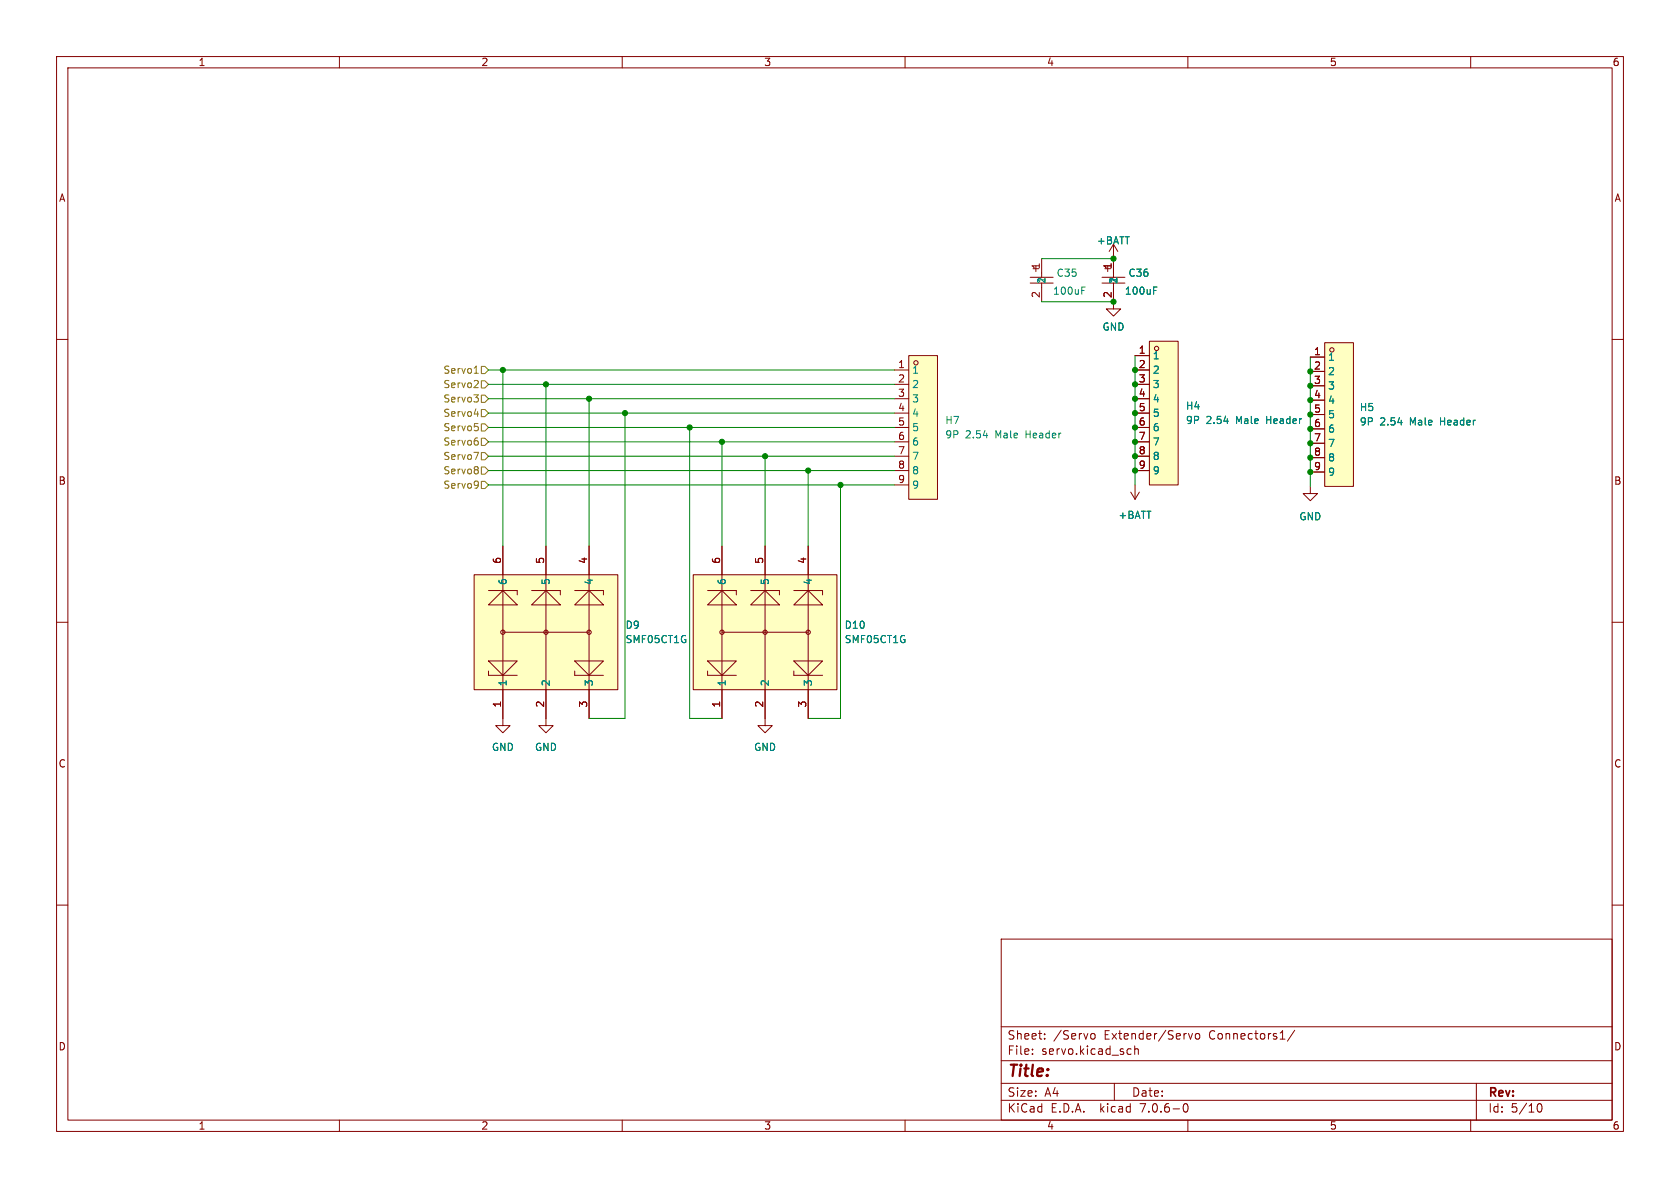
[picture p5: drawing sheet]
<svg xmlns="http://www.w3.org/2000/svg" width="297mm" height="210mm" viewBox="0 0 297 210" stroke-linecap="round" stroke-linejoin="round" font-family="sans-serif">
<g fill="none" stroke="#840000" stroke-width=".18">
<path d="M10 10h277v190h-277zM12 12h273v186h-273zM60 10v2M110 10v2M160 10v2M210 10v2M260 10v2M10 60h2M196.8 53.3v1.3h1.3l-1.3 1.3-1.2-1.3h1.2M285 60h2M200.7 62.9h2.5M200.7 65.4h2.5"/>
<path d="M200.7 67.9h2.5M200.7 70.5h2.5M200.7 73h2.5M200.7 75.6h2.5M200.7 78.1h2.5M203.2 60.3h5.1v25.4h-5.1zM231.6 63.1h2.6M231.6 65.7h2.6M231.6 68.2h2.6M231.6 70.7h2.6M231.6 73.3h2.6M231.6 75.8h2.6"/>
<path d="M231.6 78.4h2.6M234.2 60.6h5.1v25.4h-5.1zM199.9 87l.8 1.3M200.7 80.6h2.5M200.7 83.2h2.5M200.7 85.7v2.6M201.4 87l-.7 1.3M231.6 80.9h2.6M231.6 83.4h2.6M10 110h2M285 110h2M88.9 127v1.3h1.3l-1.3 1.2-1.3-1.2h1.3"/>
<path d="M96.5 127v1.3h1.3l-1.3 1.2-1.3-1.2h1.3M135.3 127v1.3h1.2l-1.2 1.2-1.3-1.2h1.3M10 160h2M285 160h2M177 166h108v32h-108zM60 198v2M110 198v2M160 198v2M177 194.5h108M177 191.5h108M177 187.5h108M177 181.5h108"/>
<path d="M182.5 186.3v.1M182.5 185.5v.1M184.7 183.6v.1M184.7 182.8v.1M192.9 182.8l.4-.1 .3 .3v.4l-.1 .2-.4 .1-.2-.1M197 191.5v3M199.5 185.4l.5 .1M200 186.3l-.5 .1M200.6 185.5l.2-.1 .4 .1v.9M200.6 184.9v1.5M209.3 195.2l.2-.1a.81 .81 0 0 1 .6 .6 .81 .81 0 0 1-.3 .8l-.1 .1a.81 .81 0 0 1-.4-1.4zM210 198v2"/>
<path d="M210.1 182.7l.4 1 .3-1M211.4 182.8l.2-.1 .4 .1 .1 .6-.1 .2-.4 .1-.2-.1zM226.3 183.7h.9M228.9 182.1l-1.3 2M260 198v2M261 191.5v6.5M271.7 195.7l.2-.5 .2-.1a.8 .8 0 0 1 .5 .7 .8 .8 0 0 1-.5 .8l-.2-.1-.2-.5"/>
<circle cx="204.5" cy="61.6" r=".38"/>
<circle cx="235.5" cy="61.8" r=".38"/>
</g>
<g fill="#ffffc2" stroke="#ffffc2" stroke-width=".18">
<path d="M234.2 60.6h5.1v25.4h-5.1z"/>
<path d="M203.2 60.3h5.1v25.4h-5.1z"/>
<path d="M83.8 101.6h25.4v20.3h-25.4z"/>
</g>
<g fill="#ffffc2">
<path d="M101.6 116.8h5.1l-2.6 2.6z"/>
<path d="M86.4 116.8h5l-2.5 2.6z"/>
<path d="M101.6 106.9l2.5-2.5 2.6 2.5z"/>
<path d="M94 106.9l2.5-2.5 2.6 2.5z"/>
<path d="M86.4 106.9l2.5-2.5 2.5 2.5z"/>
</g>
<g fill="none" stroke="#840000" stroke-width=".18">
<path d="M88.9 96.5v30.5M96.5 96.5v30.5M104.1 96.5v30.5M83.8 101.6h25.4v20.3h-25.4zM86.4 116.8h5l-2.5 2.6zM86.4 106.9l2.5-2.5 2.5 2.5zM86.4 118.6v.8h5M86.4 104.4h5v.8M88.9 111.5h.1M88.9 111.8h15.2M94 106.9l2.5-2.5 2.6 2.5zM94 104.4h5.1v.8"/>
<path d="M96.5 111.5h.1M101.6 116.8h5.1l-2.6 2.6zM101.6 106.9l2.5-2.5 2.6 2.5zM101.6 118.6v.8h5.1M101.6 104.4h5.1v.8M104.1 111.5h.1"/>
<circle cx="88.9" cy="111.8" r=".38"/>
<circle cx="96.5" cy="111.8" r=".38"/>
<circle cx="104.1" cy="111.8" r=".38"/>
</g>
<path d="M122.6 101.6h25.4v20.3h-25.4z" fill="#ffffc2" stroke="#ffffc2" stroke-width=".18"/>
<g fill="#ffffc2">
<path d="M140.3 116.8h5.1l-2.5 2.6z"/>
<path d="M125.1 116.8h5.1l-2.6 2.6z"/>
<path d="M140.3 106.9l2.6-2.5 2.5 2.5z"/>
<path d="M132.7 106.9l2.6-2.5 2.5 2.5z"/>
<path d="M125.1 106.9l2.5-2.5 2.6 2.5z"/>
</g>
<g fill="none" stroke="#840000" stroke-width=".18">
<path d="M182.1 50h4.1M182.1 49h4.1M184.1 45.7v3.3M184.1 50.8v2.5M194.8 50h4.1M194.8 49h4.1M196.8 43.2v5.8M196.8 50.8v2.5M196.8 43.2l-.7 1.3M196.8 43.2l.8 1.3M158.1 65.4h2.6M158.1 67.9h2.6"/>
<path d="M158.1 70.5h2.6M158.1 73h2.6M158.1 75.6h2.6M158.1 78.1h2.6M160.7 62.9h5v25.4h-5zM200.7 65.4h2.5M200.7 67.9h2.5M200.7 70.5h2.5M200.7 73h2.5M200.7 75.6h2.5M200.7 78.1h2.5M200.7 62.9h2.5"/>
<path d="M231.6 63.1h2.6M231.6 65.7h2.6M231.6 68.2h2.6M231.6 70.7h2.6M231.6 73.3h2.6M231.6 75.8h2.6M231.6 78.4h2.6M88.9 96.5v5.1M96.5 96.5v5.1M104.1 96.5v5.1M127.6 96.5v30.5M135.3 96.5v30.5"/>
<path d="M142.9 96.5v30.5M158.1 80.6h2.6M158.1 83.2h2.6M158.1 85.7h2.6M200.7 80.6h2.5M200.7 83.2h2.5M231.6 86v1.2h1.3l-1.3 1.3-1.2-1.3h1.2M231.6 80.9h2.6M231.6 83.4h2.6M122.6 101.6h25.4v20.3h-25.4zM125.1 116.8h5.1l-2.6 2.6zM125.1 106.9l2.5-2.5 2.6 2.5z"/>
<path d="M125.1 118.6v.8h5.1M125.1 104.4h5.1v.8M127.6 111.5h.1M127.6 111.8h15.3M132.7 106.9l2.6-2.5 2.5 2.5zM132.7 104.4h5.1v.8M135.3 111.5h.1M140.3 116.8h5.1l-2.5 2.6zM140.3 106.9l2.6-2.5 2.5 2.5zM140.3 118.6v.8h5.1M140.3 104.4h5.1v.8M142.9 111.5h.1"/>
<path d="M88.9 121.9v5.1M96.5 121.9v5.1M104.1 121.9v5.1"/>
<circle cx="161.9" cy="64.1" r=".38"/>
<circle cx="127.6" cy="111.8" r=".38"/>
<circle cx="135.3" cy="111.8" r=".38"/>
<circle cx="142.9" cy="111.8" r=".38"/>
</g>
<path d="M191.2 51.3h.5M191.2 50.7h.7M203.9 51.3h.5M203.9 50.7h.7" fill="none" stroke="#008484" stroke-width=".18"/>
<path d="M160.7 62.9h5v25.4h-5z" fill="#ffffc2" stroke="#ffffc2" stroke-width=".18"/>
<g fill="none" stroke="#848400" stroke-width=".18">
<path d="M83.8 80h.8l-.5 1.2M83.8 69.8h.8l-.5 .5M83.8 73.2h.8M83.8 66h.8M83.9 74.9h.6M84.1 64.9l.1-.2v1.3M84.3 67.3l.3 .2-.1 .3-.7 .7h.8M84.3 75.4l.3 .2v.3l-.3 .2M84.4 70.3l.2 .2-.2 .5M84.4 78l.2 .1-.2 .5M85.1 74.9h.6l.7 .7-.7 .6h-.6zM85.1 77.5h.6l.7 .6-.7 .6h-.6z"/>
<path d="M85.1 67.3h.6l.7 .6-.7 .7h-.6zM85.1 72.4h.6l.7 .6-.7 .7h-.6zM85.1 64.8h.6l.7 .6-.7 .6h-.6zM85.1 69.9h.6l.7 .6-.7 .6h-.6zM84.3 85l.2 .2a1.07 1.07 0 0 1-.1 1M84.4 82.6l.2 .1-.2 .3M84.4 83.1l.2 .2-.2 .4M84.6 85.6l-.3 .2M85.1 82.6h.6l.7 .6-.7 .6h-.6zM85.1 80h.6l.7 .6-.7 .7h-.6zM85.1 85.1h.6l.7 .6-.7 .7h-.6z"/>
</g>
<g fill="none" stroke="#008400" stroke-width=".18">
<path d="M184.1 53.3h12.7M184.1 45.7h12.7M86.4 65.4h71.7M86.4 67.9h71.7M86.4 70.5h71.7M86.4 78.1h71.7M86.4 73h71.7M86.4 75.6h71.7M88.9 65.4v31.1M96.5 67.9v28.6M104.1 70.5v26M110.5 73v54h-6.4"/>
<path d="M121.9 75.6v51.4h5.7M127.6 78.1v18.4M200.7 62.9v22.8M231.6 63.1v22.9M86.4 85.7h71.7M86.4 83.2h71.7M86.4 80.6h71.7M135.3 80.6v15.9M142.9 83.2v13.3M148.6 85.7v41.3h-5.7"/>
</g>
<g fill="#008400" stroke="#008400" stroke-width=".18">
<circle cx="231.6" cy="70.7" r=".46"/>
<circle cx="231.6" cy="73.3" r=".46"/>
<circle cx="200.7" cy="73" r=".46"/>
<circle cx="231.6" cy="80.9" r=".46"/>
<circle cx="200.7" cy="78.1" r=".46"/>
<circle cx="200.7" cy="80.6" r=".46"/>
<circle cx="200.7" cy="75.6" r=".46"/>
<circle cx="200.7" cy="65.4" r=".46"/>
<circle cx="200.7" cy="67.9" r=".46"/>
<circle cx="200.7" cy="70.5" r=".46"/>
<circle cx="200.7" cy="83.2" r=".46"/>
<circle cx="231.6" cy="78.4" r=".46"/>
<circle cx="231.6" cy="83.4" r=".46"/>
<circle cx="231.6" cy="75.8" r=".46"/>
<circle cx="148.6" cy="85.7" r=".46"/>
<circle cx="231.6" cy="68.2" r=".46"/>
<circle cx="231.6" cy="65.7" r=".46"/>
<circle cx="196.8" cy="45.7" r=".46"/>
<circle cx="196.8" cy="53.3" r=".46"/>
<circle cx="142.9" cy="83.2" r=".46"/>
<circle cx="121.9" cy="75.6" r=".46"/>
<circle cx="135.3" cy="80.6" r=".46"/>
<circle cx="127.6" cy="78.1" r=".46"/>
<circle cx="110.5" cy="73" r=".46"/>
<circle cx="96.5" cy="67.9" r=".46"/>
<circle cx="104.1" cy="70.5" r=".46"/>
<circle cx="88.9" cy="65.4" r=".46"/>
</g>
<text font-size="2.8" fill="#840000" x="178" y="190.9">Title:</text>
<g font-size="2.1" fill="#840000">
<text x="178" y="184">Sheet:</text>
<text x="186.2" y="184">/Servo</text>
<text x="195.2" y="184">Extender/Servo</text>
<text x="213.9" y="184">Connectors1/</text>
<text x="178" y="186.7">File:</text>
<text x="184.1" y="186.7">servo.kicad_sch</text>
<text x="178" y="196.9">KiCad</text>
<text x="178" y="194.1">Size:</text>
<text x="184.7" y="194.1">A4</text>
<text x="185.7" y="196.9">E.D.A.</text>
<text x="194.6" y="196.9">kicad</text>
<text x="200" y="194.1">Date:</text>
<text x="201.8" y="196.9">7.0.6-0</text>
<text x="263" y="194.3">Rev:</text>
<text x="263" y="196.9">Id:</text>
<text x="267.1" y="196.9">5/10</text>
</g>
<g font-size="1.8" fill="#840000">
<text x="35" y="11.9">1</text>
<text x="85" y="11.9">2</text>
<text x="135" y="11.9">3</text>
<text x="185" y="11.9">4</text>
<text x="235" y="11.9">5</text>
<text x="285" y="11.9">6</text>
<text x="10.3" y="35.9">A</text>
<text x="285.3" y="35.9">A</text>
<text x="183.9" y="47.7" transform="rotate(-90 183.9 47.7)">1</text>
<text x="196.6" y="47.7" transform="rotate(-90 196.6 47.7)">1</text>
<text x="183.9" y="52.8" transform="rotate(-90 183.9 52.8)">2</text>
<text x="185" y="50.3" transform="rotate(-90 185 50.3)">2</text>
<text x="196.6" y="52.8" transform="rotate(-90 196.6 52.8)">2</text>
<text x="197.7" y="50.3" transform="rotate(-90 197.7 50.3)">2</text>
<text x="158.7" y="65.2">1</text>
<text x="201.2" y="62.6">1</text>
<text x="201.2" y="65.2">2</text>
<text x="232.2" y="62.9">1</text>
<text x="232.2" y="65.4">2</text>
<text x="158.7" y="67.7">2</text>
<text x="158.7" y="70.2">3</text>
<text x="201.2" y="67.7">3</text>
<text x="201.2" y="70.2">4</text>
<text x="232.2" y="67.9">3</text>
<text x="232.2" y="70.5">4</text>
<text x="158.7" y="72.8">4</text>
<text x="158.7" y="75.3">5</text>
<text x="158.7" y="77.9">6</text>
<text x="201.2" y="72.8">5</text>
<text x="201.2" y="75.3">6</text>
<text x="201.2" y="77.9">7</text>
<text x="232.2" y="73">5</text>
<text x="232.2" y="75.6">6</text>
<text x="158.7" y="80.4">7</text>
<text x="158.7" y="82.9">8</text>
<text x="201.2" y="80.4">8</text>
<text x="201.2" y="82.9">9</text>
<text x="232.2" y="78.1">7</text>
<text x="232.2" y="80.6">8</text>
<text x="232.2" y="83.2">9</text>
<text x="10.3" y="85.9">B</text>
<text x="158.7" y="85.5">9</text>
<text x="285.3" y="85.9">B</text>
<text x="88.6" y="99.8" transform="rotate(-90 88.6 99.8)">6</text>
<text x="96.3" y="99.8" transform="rotate(-90 96.3 99.8)">5</text>
<text x="103.9" y="99.8" transform="rotate(-90 103.9 99.8)">4</text>
<text x="127.4" y="99.8" transform="rotate(-90 127.4 99.8)">6</text>
<text x="135" y="99.8" transform="rotate(-90 135 99.8)">5</text>
<text x="142.6" y="99.8" transform="rotate(-90 142.6 99.8)">4</text>
<text x="88.6" y="125.2" transform="rotate(-90 88.6 125.2)">1</text>
<text x="96.3" y="125.2" transform="rotate(-90 96.3 125.2)">2</text>
<text x="103.9" y="125.2" transform="rotate(-90 103.9 125.2)">3</text>
<text x="127.4" y="125.2" transform="rotate(-90 127.4 125.2)">1</text>
<text x="135" y="125.2" transform="rotate(-90 135 125.2)">2</text>
<text x="142.6" y="125.2" transform="rotate(-90 142.6 125.2)">3</text>
<text x="10.3" y="135.9">C</text>
<text x="285.3" y="135.9">C</text>
<text x="10.3" y="185.9">D</text>
<text x="285.3" y="185.9">D</text>
<text x="35" y="199.9">1</text>
<text x="85" y="199.9">2</text>
<text x="135" y="199.9">3</text>
<text x="185" y="199.9">4</text>
<text x="235" y="199.9">5</text>
<text x="285" y="199.9">6</text>
</g>
<g font-size="1.8" fill="#008484">
<text x="193.8" y="43.4">+BATT</text>
<text x="185" y="50.2" transform="rotate(-90 185 50.2)">1</text>
<text x="186.1" y="52.3">100uF</text>
<text x="186.7" y="49.1">C35</text>
<text x="197.7" y="50.2" transform="rotate(-90 197.7 50.2)">1</text>
<text x="198.8" y="52.3">100uF</text>
<text x="199.4" y="49.1">C36</text>
<text x="194.8" y="58.6">GND</text>
<text x="203.7" y="63.7">1</text>
<text x="234.7" y="64">1</text>
<text x="161.2" y="66.3">1</text>
<text x="161.2" y="68.8">2</text>
<text x="161.2" y="71.3">3</text>
<text x="203.7" y="66.3">2</text>
<text x="203.7" y="68.8">3</text>
<text x="203.7" y="71.3">4</text>
<text x="234.7" y="66.5">2</text>
<text x="234.7" y="69.1">3</text>
<text x="234.7" y="71.6">4</text>
<text x="161.2" y="73.9">4</text>
<text x="161.2" y="76.4">5</text>
<text x="167" y="77.7">9P</text>
<text x="167" y="75.2">H7</text>
<text x="170.7" y="77.7">2.54</text>
<text x="176.1" y="77.7">Male</text>
<text x="181.6" y="77.7">Header</text>
<text x="203.7" y="73.9">5</text>
<text x="203.7" y="76.4">6</text>
<text x="209.6" y="75.2">9P</text>
<text x="209.6" y="72.6">H4</text>
<text x="213.2" y="75.2">2.54</text>
<text x="218.6" y="75.2">Male</text>
<text x="224.1" y="75.2">Header</text>
<text x="234.7" y="74.1">5</text>
<text x="234.7" y="76.7">6</text>
<text x="240.3" y="75.4">9P</text>
<text x="240.3" y="72.9">H5</text>
<text x="243.9" y="75.4">2.54</text>
<text x="249.3" y="75.4">Male</text>
<text x="254.9" y="75.4">Header</text>
<text x="161.2" y="79">6</text>
<text x="161.2" y="81.5">7</text>
<text x="203.7" y="79">7</text>
<text x="203.7" y="81.5">8</text>
<text x="234.7" y="79.2">7</text>
<text x="234.7" y="81.8">8</text>
<text x="161.2" y="84">8</text>
<text x="161.2" y="86.6">9</text>
<text x="203.7" y="84">9</text>
<text x="234.7" y="84.3">9</text>
<text x="197.6" y="91.9">+BATT</text>
<text x="229.6" y="92.2">GND</text>
<text x="89.8" y="103.5" transform="rotate(-90 89.8 103.5)">6</text>
<text x="97.4" y="103.5" transform="rotate(-90 97.4 103.5)">5</text>
<text x="105" y="103.5" transform="rotate(-90 105 103.5)">4</text>
<text x="128.5" y="103.5" transform="rotate(-90 128.5 103.5)">6</text>
<text x="136.1" y="103.5" transform="rotate(-90 136.1 103.5)">5</text>
<text x="143.7" y="103.5" transform="rotate(-90 143.7 103.5)">4</text>
<text x="110.5" y="111.4">D9</text>
<text x="110.5" y="113.9">SMF05CT1G</text>
<text x="149.2" y="111.4">D10</text>
<text x="149.2" y="113.9">SMF05CT1G</text>
<text x="89.8" y="121.4" transform="rotate(-90 89.8 121.4)">1</text>
<text x="97.4" y="121.4" transform="rotate(-90 97.4 121.4)">2</text>
<text x="105" y="121.4" transform="rotate(-90 105 121.4)">3</text>
<text x="128.5" y="121.4" transform="rotate(-90 128.5 121.4)">1</text>
<text x="136.1" y="121.4" transform="rotate(-90 136.1 121.4)">2</text>
<text x="143.7" y="121.4" transform="rotate(-90 143.7 121.4)">3</text>
<text x="86.9" y="132.9">GND</text>
<text x="94.5" y="132.9">GND</text>
<text x="133.2" y="132.9">GND</text>
</g>
<g font-size="1.8" fill="#848400">
<text x="78.3" y="68.8">Servo2</text>
<text x="78.3" y="66.3">Servo1</text>
<text x="78.3" y="71.3">Servo3</text>
<text x="78.3" y="76.4">Servo5</text>
<text x="78.3" y="73.9">Servo4</text>
<text x="78.3" y="81.5">Servo7</text>
<text x="78.3" y="79">Servo6</text>
<text x="78.3" y="84">Servo8</text>
<text x="78.3" y="86.6">Servo9</text>
</g>
</svg>
